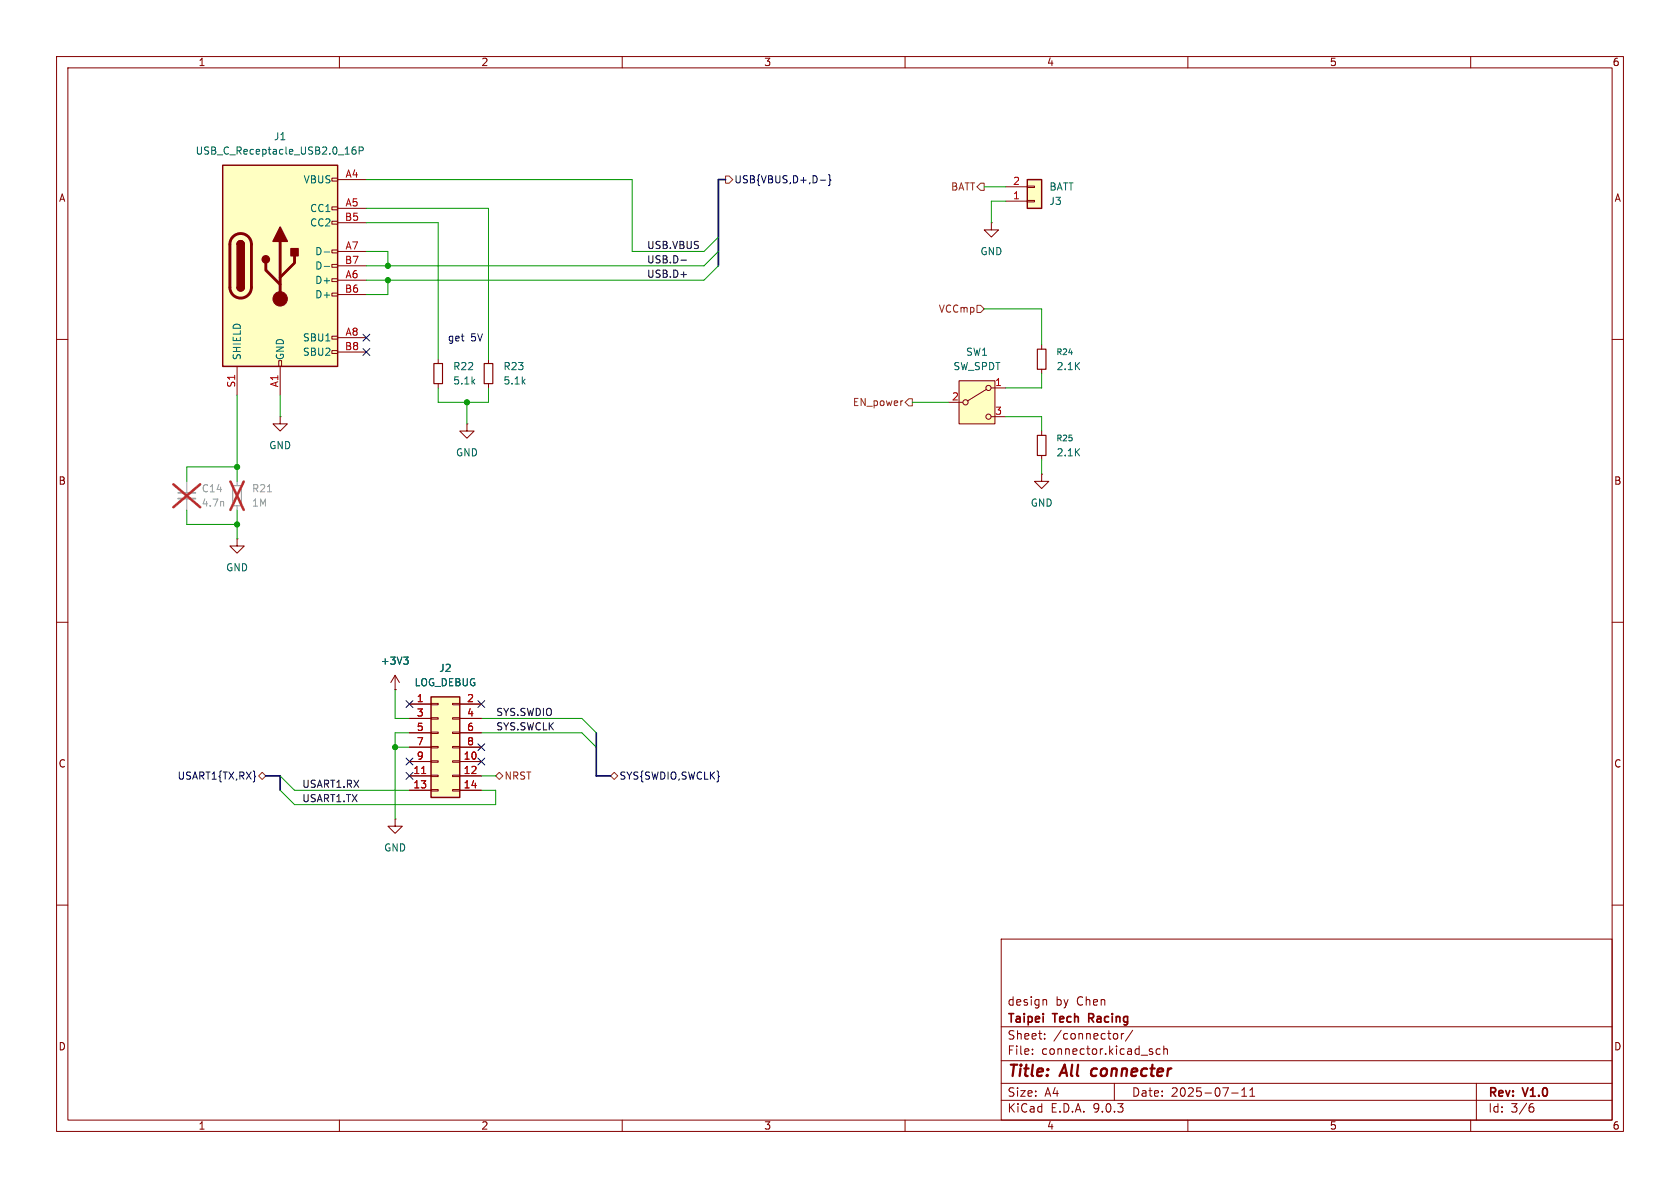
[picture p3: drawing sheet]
<svg xmlns="http://www.w3.org/2000/svg" width="297mm" height="210mm" viewBox="0 0 297 210" stroke-linecap="round" stroke-linejoin="round" font-family="sans-serif">
<g fill="none" stroke="#840000" stroke-width=".18">
<path d="M10 10h277v190h-277zM12 12h273v186h-273zM60 10v2M110 10v2M160 10v2M210 10v2M260 10v2M175.3 39.4v1.2h1.2l-1.2 1.3-1.3-1.3h1.3M175.3 39.4h.1M10 60h2M77.5 63.5v.8M77.5 67.8v.8"/>
<path d="M82.5 74.9v1.3h1.3l-1.3 1.3-1.2-1.3h1.2M82.5 74.9h.1M285 60h2M184.1 83.8v1.3h1.3l-1.3 1.3-1.2-1.3h1.2M184.1 83.8h.1M10 110h2M285 110h2M10 160h2M177 166h108v32h-108zM184.6 176.7l.4 .1v.1v.8M285 160h2M60 198v2"/>
<path d="M110 198v2M160 198v2M177 194.5h108M177 191.5h108M177 187.5h108M177 181.5h108M182.5 186.3v.1M182.5 185.5v.1M184.7 183.6v.1M184.7 182.8v.1M197 191.5v3M197.3 182.7l.3 .3v.4l-.3 .3"/>
<path d="M198.2 182.7v1M198.7 182.7l-.3 .1-.2 .2M200.2 182.1l-1.2 2M203.6 185.9l.2 .2-.2 .3M203.6 185.4l.1 .1M205.1 185.5l-.4-.1-.3 .3v.4l.1 .2h.6M205.7 185.5l.3-.1 .3 .1 .1 .9M205.7 184.9v1.5M210 198v2M217.7 193.2h1.2M219.5 193.8h.9M219.5 192.7l.5-.4v1.5"/>
<path d="M221 193.8h.8M221 192.7l.4-.4v1.5M260 198v2M261 191.5v6.5M270.6 195.7h.4l.2 .3-.1 .5-.5 .1M271 195.1l-.4 .1"/>
</g>
<path d="M193.1 189.1l-.2 .7 .3 .4" fill="none" stroke="#840000" stroke-width=".4"/>
<path d="M192.5 180h.6M193.1 179.2h-.6v1.5" fill="none" stroke="#840000" stroke-width=".3"/>
<path d="M41.1 85.9h1.6v3.5h-1.6z" fill="none" stroke="#a1a1a1" stroke-width=".2"/>
<path d="M33 85.1v2M33 88.1v2.1M41.9 85.1v.8M41.9 89.4v.8" fill="none" stroke="#a1a1a1" stroke-width=".18"/>
<path d="M39.5 88.7v.8M47.3 86.9h.7" fill="none" stroke="#989898" stroke-width=".18"/>
<path d="M30.7 85.6l4.7 4.1M35.4 85.6l-4.7 4.1M40.7 85.1l2.4 5M43.1 85.1l-2.4 5" fill="none" stroke="#e12e31" stroke-width=".46"/>
<path d="M31.5 87.1h3" fill="none" stroke="#a1a1a1" stroke-width=".3"/>
<path d="M31.5 88.1h3" fill="none" stroke="#a1a1a1" stroke-width=".33"/>
<path d="M76.7 64.3h1.5v3.5h-1.5z" fill="none" stroke="#840000" stroke-width=".2"/>
<path d="M39.4 29.2h20.3v35.6h-20.3z" fill="#ffffc2"/>
<g fill="none" stroke="#840000" stroke-width=".18">
<path d="M58.7 31.5h1v.5h-1zM58.7 36.6h1v.5h-1zM58.7 39.1h1v.5h-1zM59.7 31.8h5.1M59.7 36.8h5.1M59.7 39.4h5.1M58.7 44.2h1v.5h-1zM58.7 46.7h1v.5h-1zM58.7 49.3h1v.5h-1zM58.7 51.8h1v.5h-1zM58.7 59.4h1v.5h-1zM59.7 44.5h5.1"/>
<path d="M59.7 47h5.1M59.7 49.5h5.1M59.7 52.1h5.1M59.7 59.7h5.1M41.9 64.8v5.1M49.3 63.8h.5v1h-.5zM49.5 64.8v5.1M58.7 62h1v.5h-1zM59.7 62.2h5.1"/>
</g>
<path d="M39.4 29.2h20.3v35.6h-20.3zM41.9 43.2a.64 .64 0 0 1 .6-.7 .64 .64 0 0 1 .7 .7M41.9 50.8a.64 .64 0 0 0 .6 .6 .64 .64 0 0 0 .7-.6" fill="none" stroke="#840000" stroke-width=".25"/>
<path d="M41.2 41.8a1.9 1.9 0 0 1 2.1-.4 1.9 1.9 0 0 1 1.1 1.8v7.6a1.91 1.91 0 0 1-1.9 1.9 1.91 1.91 0 0 1-1.9-1.9v-7.8l.2-.6zM47 46.5v1.3l2.5 2.5M49.5 42.7v10.1M52.1 45.2v1.3l-2.6 2.5" fill="none" stroke="#840000" stroke-width=".51"/>
<g fill="#840000" stroke="#840000" stroke-width=".25">
<path d="M41.9 43.2h1.3v7.6h-1.3z"/>
<path d="M42.1 42.7a.64 .64 0 0 1 .7-.1 .64 .64 0 0 1 .4 .6h-1.3z"/>
<path d="M41.9 50.8h1.3a.64 .64 0 0 1-.7 .6 .64 .64 0 0 1-.6-.6z"/>
<path d="M49.5 40.1l1.3 2.6h-2.5z"/>
<path d="M51.4 43.9h1.3v1.3h-1.3z"/>
<circle cx="47" cy="45.8" r=".63"/>
</g>
<circle cx="49.5" cy="52.8" r="1.27" fill="#840000" stroke="#840000" stroke-width=".18"/>
<path d="M62.8 26h-.3a.86 .86 0 0 0 0 1.2l.4-.1 .1-.4-.3-.2h-.3l-.2 .2M63.5 26.6h.6l.1-.2v-.3l-.7-.1v1.2M57.3 44.5h1M57.3 47.1h1" fill="none" stroke="#006464" stroke-width=".18"/>
<path d="M169.5 67.3h6.4v7.6h-6.4z" fill="#ffffc2"/>
<g fill="none" stroke="#840000" stroke-width=".18">
<path d="M49.5 73.7v1.2h1.3l-1.3 1.3-1.2-1.3h1.2M49.5 73.7h.1M86.4 63.5v.8M86.4 67.8v.8M167.6 71.1h2.6M169.5 67.3h6.4v7.6h-6.4zM174.4 68.8l-3.3 2.1M175.3 68.6h2.5M175.3 73.7h2.5M69.8 144.8v1.3h1.3l-1.3 1.2-1.2-1.2h1.2M69.8 144.8h.1"/>
<circle cx="170.7" cy="71.1" r=".46"/>
<circle cx="174.8" cy="68.6" r=".46"/>
<circle cx="174.8" cy="73.7" r=".46"/>
</g>
<path d="M85.6 64.3h1.5v3.5h-1.5z" fill="none" stroke="#840000" stroke-width=".2"/>
<path d="M76.2 123.2h5.1v17.8h-5.1z" fill="#ffffc2"/>
<path d="M76.2 123.2h5.1v17.8h-5.1z" fill="none" stroke="#840000" stroke-width=".25"/>
<g fill="none" stroke="#840000" stroke-width=".18">
<path d="M69.8 119.4l-.7 1.3M69.8 119.4l.8 1.3M69.8 119.4v2.5M69.8 121.9h.1M72.4 124.5h3.8M72.4 127h3.8M72.4 129.5h3.8M72.4 132.1h3.8M72.4 134.6h3.8M72.4 137.2h3.8M72.4 139.7h3.8M76.2 124.3h1.3v.3h-1.3z"/>
<path d="M76.2 126.9h1.3v.2h-1.3zM76.2 129.4h1.3v.3h-1.3zM76.2 132h1.3v.2h-1.3zM76.2 134.5h1.3v.2h-1.3zM76.2 137h1.3v.3h-1.3zM76.2 139.6h1.3v.2h-1.3zM80 124.3h1.3v.3h-1.3zM80 126.9h1.3v.2h-1.3zM80 129.4h1.3v.3h-1.3zM80 132h1.3v.2h-1.3zM80 134.5h1.3v.2h-1.3zM80 137h1.3v.3h-1.3z"/>
<path d="M80 139.6h1.3v.2h-1.3zM81.3 124.5h3.8M81.3 127h3.8M81.3 129.5h3.8M81.3 132.1h3.8M81.3 134.6h3.8M81.3 137.2h3.8M81.3 139.7h3.8"/>
</g>
<path d="M74.5 136.7h.8" fill="none" stroke="#a90000" stroke-width=".18"/>
<path d="M71.4 116.1h.7l-.4 .5M71.9 116.6l.2 .3v.3l-.2 .2" fill="none" stroke="#006464" stroke-width=".18"/>
<path d="M181.6 31.8h2.5v5h-2.5z" fill="#ffffc2"/>
<path d="M181.6 31.8h2.5v5h-2.5z" fill="none" stroke="#840000" stroke-width=".25"/>
<g fill="none" stroke="#840000" stroke-width=".18">
<path d="M177.8 35.6h3.8M177.8 33h3.8M181.6 35.4h1.3v.3h-1.3zM181.6 32.9h1.3v.2h-1.3zM184.1 61v.7M184.1 65.3v.7M184.1 76.2v.8M41.9 95.3v1.2h1.3l-1.3 1.3-1.3-1.3h1.3M41.9 95.3h.1M184.1 80.5v.8M69.8 121.9h.1M72.4 124.5h3.8"/>
<path d="M72.4 127h3.8M72.4 129.5h3.8M72.4 132.1h3.8M72.4 134.6h3.8M72.4 137.2h3.8M72.4 139.7h3.8M81.3 124.5h3.8M81.3 127h3.8M81.3 129.5h3.8M81.3 132.1h3.8M81.3 134.6h3.8M81.3 137.2h3.8"/>
<path d="M81.3 139.7h3.8"/>
</g>
<path d="M183.4 61.7h1.5v3.6h-1.5zM183.4 77h1.5v3.5h-1.5z" fill="none" stroke="#840000" stroke-width=".2"/>
<g fill="none" stroke="#000084" stroke-width=".18">
<path d="M145 31.8h1M146.5 30.9l.2 .2v.6l.2 .1-.2 .2v.6l-.2 .2M64.2 59.1l1.2 1.2M65.4 59.1l-1.2 1.2M64.2 61.6l1.2 1.2M65.4 61.6l-1.2 1.2M71.8 136.6l1.2 1.2M71.8 123.9l1.2 1.2M71.8 134l1.2 1.2M73 136.6l-1.2 1.2M73 123.9l-1.2 1.2M73 134l-1.2 1.2"/>
<path d="M84.5 134l1.2 1.2M84.5 123.9l1.2 1.2M84.5 131.5l1.2 1.2M85.7 123.9l-1.2 1.2M85.7 134l-1.2 1.2M85.7 131.5l-1.2 1.2"/>
</g>
<path d="M128.3 31.1h.6l.6 .7-.6 .6h-.6zM173.4 32.4h.6v1.3h-.6l-.7-.7zM172.7 54h.7l.6 .6-.6 .6h-.7zM159.5 70.9h.1M160.7 70.5h.6v1.3h-.6l-.7-.7zM45.7 137.2l.7-.7 .6 .7-.6 .6zM87.6 137.2l.7-.7 .6 .7-.6 .6zM107.9 137.2l.7-.7 .6 .7-.6 .6z" fill="none" stroke="#725600" stroke-width=".18"/>
<path d="M120.4 46h1M120.4 48.5h1" fill="none" stroke="#0f0f0f" stroke-width=".18"/>
<path d="M128.3 31.8h-1.3v15.2M47 137.2h2.5v2.5M105.4 129.5v7.7h2.5" fill="none" stroke="#000084" stroke-width=".3"/>
<g fill="none" stroke="#009600" stroke-width=".18">
<path d="M64.8 39.4h12.7v24.1M64.8 36.8h21.6v26.7M64.8 31.8h47v12.7h12.7l2.5-2.6M174 33h3.8M177.8 35.6h-2.5v3.8M64.8 44.5h3.8v2.5M68.6 49.5v2.6h-3.8M127 47l-2.5 2.5h-59.7M127 44.5l-2.5 2.5h-59.7M174 54.6h10.1v6.4M41.9 69.9v15.2M49.5 69.9v3.8"/>
<path d="M77.5 68.6v2.5h8.9v-2.5M82.5 71.1v3.8M161.3 71.1h6.3M177.8 73.7h6.3v2.5M184.1 66v2.6h-6.3M33 90.2v2.5h8.9M41.9 90.2v5.1M41.9 82.6h-8.9v2.5M184.1 81.3v2.5M49.5 139.7l2.6 2.5h35.5v-2.5h-2.5M49.5 137.2l2.6 2.5h20.3M69.8 121.9v5.1h2.6"/>
<path d="M69.8 132.1h2.6M72.4 129.5h-2.6v15.3M85.1 127h17.8l2.5 2.5M85.1 129.5h17.8l2.5 2.6M85.1 137.2h2.5"/>
</g>
<path d="M74.5 136.7h.8" fill="none" stroke="#a90000" stroke-width=".18"/>
<path d="M71.4 116.1h.7l-.4 .5M71.9 116.6l.2 .3v.3l-.2 .2" fill="none" stroke="#006464" stroke-width=".18"/>
<g fill="#009600" stroke="#009600" stroke-width=".18">
<circle cx="41.9" cy="82.6" r=".46"/>
<circle cx="41.9" cy="92.7" r=".46"/>
<circle cx="69.8" cy="132.1" r=".46"/>
<circle cx="68.6" cy="47" r=".46"/>
<circle cx="68.6" cy="49.5" r=".46"/>
<circle cx="82.5" cy="71.1" r=".46"/>
</g>
<g font-size="2.8" fill="#840000">
<text x="178" y="190.9">Title:</text>
<text x="187.7" y="190.9">All</text>
<text x="193.8" y="190.9">connecter</text>
</g>
<g font-size="2.1" fill="#840000">
<text x="178" y="178">design</text>
<text x="186.6" y="178">by</text>
<text x="190.4" y="178">Chen</text>
<text x="178" y="184">Sheet:</text>
<text x="178" y="181.2">Taipei</text>
<text x="186.2" y="184">/connector/</text>
<text x="186.3" y="181.2">Tech</text>
<text x="193.1" y="181.2">Racing</text>
<text x="178" y="186.7">File:</text>
<text x="184.1" y="186.7">connector.kicad_sch</text>
<text x="178" y="196.9">KiCad</text>
<text x="178" y="194.1">Size:</text>
<text x="184.7" y="194.1">A4</text>
<text x="185.7" y="196.9">E.D.A.</text>
<text x="193.3" y="196.9">9.0.3</text>
<text x="200" y="194.1">Date:</text>
<text x="207" y="194.1">2025-07-11</text>
<text x="263" y="194.3">Rev:</text>
<text x="263" y="196.9">Id:</text>
<text x="267.1" y="196.9">3/6</text>
<text x="269.4" y="194.3">V1.0</text>
</g>
<g font-size="1.8" fill="#840000">
<text x="35" y="11.9">1</text>
<text x="85" y="11.9">2</text>
<text x="135" y="11.9">3</text>
<text x="185" y="11.9">4</text>
<text x="235" y="11.9">5</text>
<text x="285" y="11.9">6</text>
<text x="10.3" y="35.9">A</text>
<text x="285.3" y="35.9">A</text>
<text x="10.3" y="85.9">B</text>
<text x="285.3" y="85.9">B</text>
<text x="10.3" y="135.9">C</text>
<text x="285.3" y="135.9">C</text>
<text x="10.3" y="185.9">D</text>
<text x="285.3" y="185.9">D</text>
<text x="35" y="199.9">1</text>
<text x="85" y="199.9">2</text>
<text x="135" y="199.9">3</text>
<text x="185" y="199.9">4</text>
<text x="235" y="199.9">5</text>
<text x="285" y="199.9">6</text>
</g>
<g font-size="1.8" fill="#006464">
<text x="34.5" y="27.5">USB_C_Receptacle_USB2.0_16P</text>
<text x="48.3" y="25">J1</text>
<text x="53.6" y="32.6">VBUS</text>
<text x="185.4" y="33.9">BATT</text>
<text x="54.7" y="37.7">CC1</text>
<text x="54.7" y="40.2">CC2</text>
<text x="185.4" y="36.4">J3</text>
<text x="55.6" y="45.3">D-</text>
<text x="55.6" y="47.9">D-</text>
<text x="173.2" y="45.3">GND</text>
<text x="55.6" y="50.4">D+</text>
<text x="55.6" y="52.9">D+</text>
<text x="42.8" y="63.8" transform="rotate(-90 42.8 63.8)">SHIELD</text>
<text x="50.4" y="63.8" transform="rotate(-90 50.4 63.8)">GND</text>
<text x="53.5" y="60.6">SBU1</text>
<text x="53.5" y="63.1">SBU2</text>
<text x="80" y="65.6">R22</text>
<text x="88.9" y="65.6">R23</text>
<text x="168.4" y="65.6">SW_SPDT</text>
<text x="170.7" y="63.1">SW1</text>
<text x="186.7" y="65.6">2.1K</text>
<text x="80" y="68.2">5.1k</text>
<text x="88.9" y="68.2">5.1k</text>
<text x="47.5" y="79.6">GND</text>
<text x="80.5" y="80.9">GND</text>
<text x="186.7" y="80.9">2.1K</text>
<text x="182.1" y="89.8">GND</text>
<text x="39.9" y="101.2">GND</text>
<text x="67.2" y="117.7">+3V3</text>
<text x="77.5" y="119">J2</text>
<text x="73.2" y="121.5">LOG_DEBUG</text>
<text x="67.8" y="150.7">GND</text>
</g>
<g font-size="1.8" fill="#a90000">
<text x="61" y="31.5">A4</text>
<text x="179" y="35.3">1</text>
<text x="179" y="32.8">2</text>
<text x="60.9" y="39.1">B5</text>
<text x="61" y="36.6">A5</text>
<text x="60.9" y="46.7">B7</text>
<text x="61" y="44.2">A7</text>
<text x="60.9" y="51.8">B6</text>
<text x="61" y="49.3">A6</text>
<text x="61" y="59.4">A8</text>
<text x="60.9" y="62">B8</text>
<text x="41.7" y="68.6" transform="rotate(-90 41.7 68.6)">S1</text>
<text x="49.3" y="68.6" transform="rotate(-90 49.3 68.6)">A1</text>
<text x="168.2" y="70.9">2</text>
<text x="175.8" y="68.3">1</text>
<text x="175.8" y="73.4">3</text>
<text x="73.6" y="124.2">1</text>
<text x="82.5" y="124.2">2</text>
<text x="73.6" y="126.7">3</text>
<text x="73.6" y="129.3">5</text>
<text x="73.6" y="131.8">7</text>
<text x="82.5" y="126.7">4</text>
<text x="82.5" y="129.3">6</text>
<text x="82.5" y="131.8">8</text>
<text x="73" y="136.9">11</text>
<text x="73.6" y="134.4">9</text>
<text x="81.9" y="134.4">10</text>
<text x="81.9" y="136.9">12</text>
<text x="73" y="139.4">13</text>
<text x="81.9" y="139.4">14</text>
</g>
<g font-size="1.8" fill="#000084">
<text x="129.7" y="32.6">USB{VBUS,D+,D-}</text>
<text x="31.3" y="138">USART1{TX,RX}</text>
<text x="109.4" y="138">SYS{SWDIO,SWCLK}</text>
</g>
<g font-size="1.8" fill="#725600">
<text x="168" y="33.9">BATT</text>
<text x="165.9" y="55.5">VCCmp</text>
<text x="150.7" y="72">EN_power</text>
<text x="89.1" y="138">NRST</text>
</g>
<g font-size="1.8" fill="#0f0f0f">
<text x="114.3" y="46.6">USB.D-</text>
<text x="114.3" y="44.1">USB.VBUS</text>
<text x="114.3" y="49.2">USB.D+</text>
<text x="87.6" y="129.2">SYS.SWCLK</text>
<text x="87.6" y="126.7">SYS.SWDIO</text>
<text x="53.3" y="139.4">USART1.RX</text>
<text x="53.3" y="141.9">USART1.TX</text>
</g>
<g font-size="1.8" fill="#0000c2">
<text x="79.1" y="60.6">get</text>
<text x="83.2" y="60.6">5V</text>
</g>
<g font-size="1.8" fill="#989898">
<text x="35.6" y="87.2">C14</text>
<text x="35.6" y="89.8">4.7n</text>
<text x="44.5" y="89.8">1M</text>
<text x="44.5" y="87.2">R21</text>
</g>
<g font-size="1.4" fill="#006464">
<text x="186.7" y="63">R24</text>
<text x="186.7" y="78.2">R25</text>
</g>
</svg>
